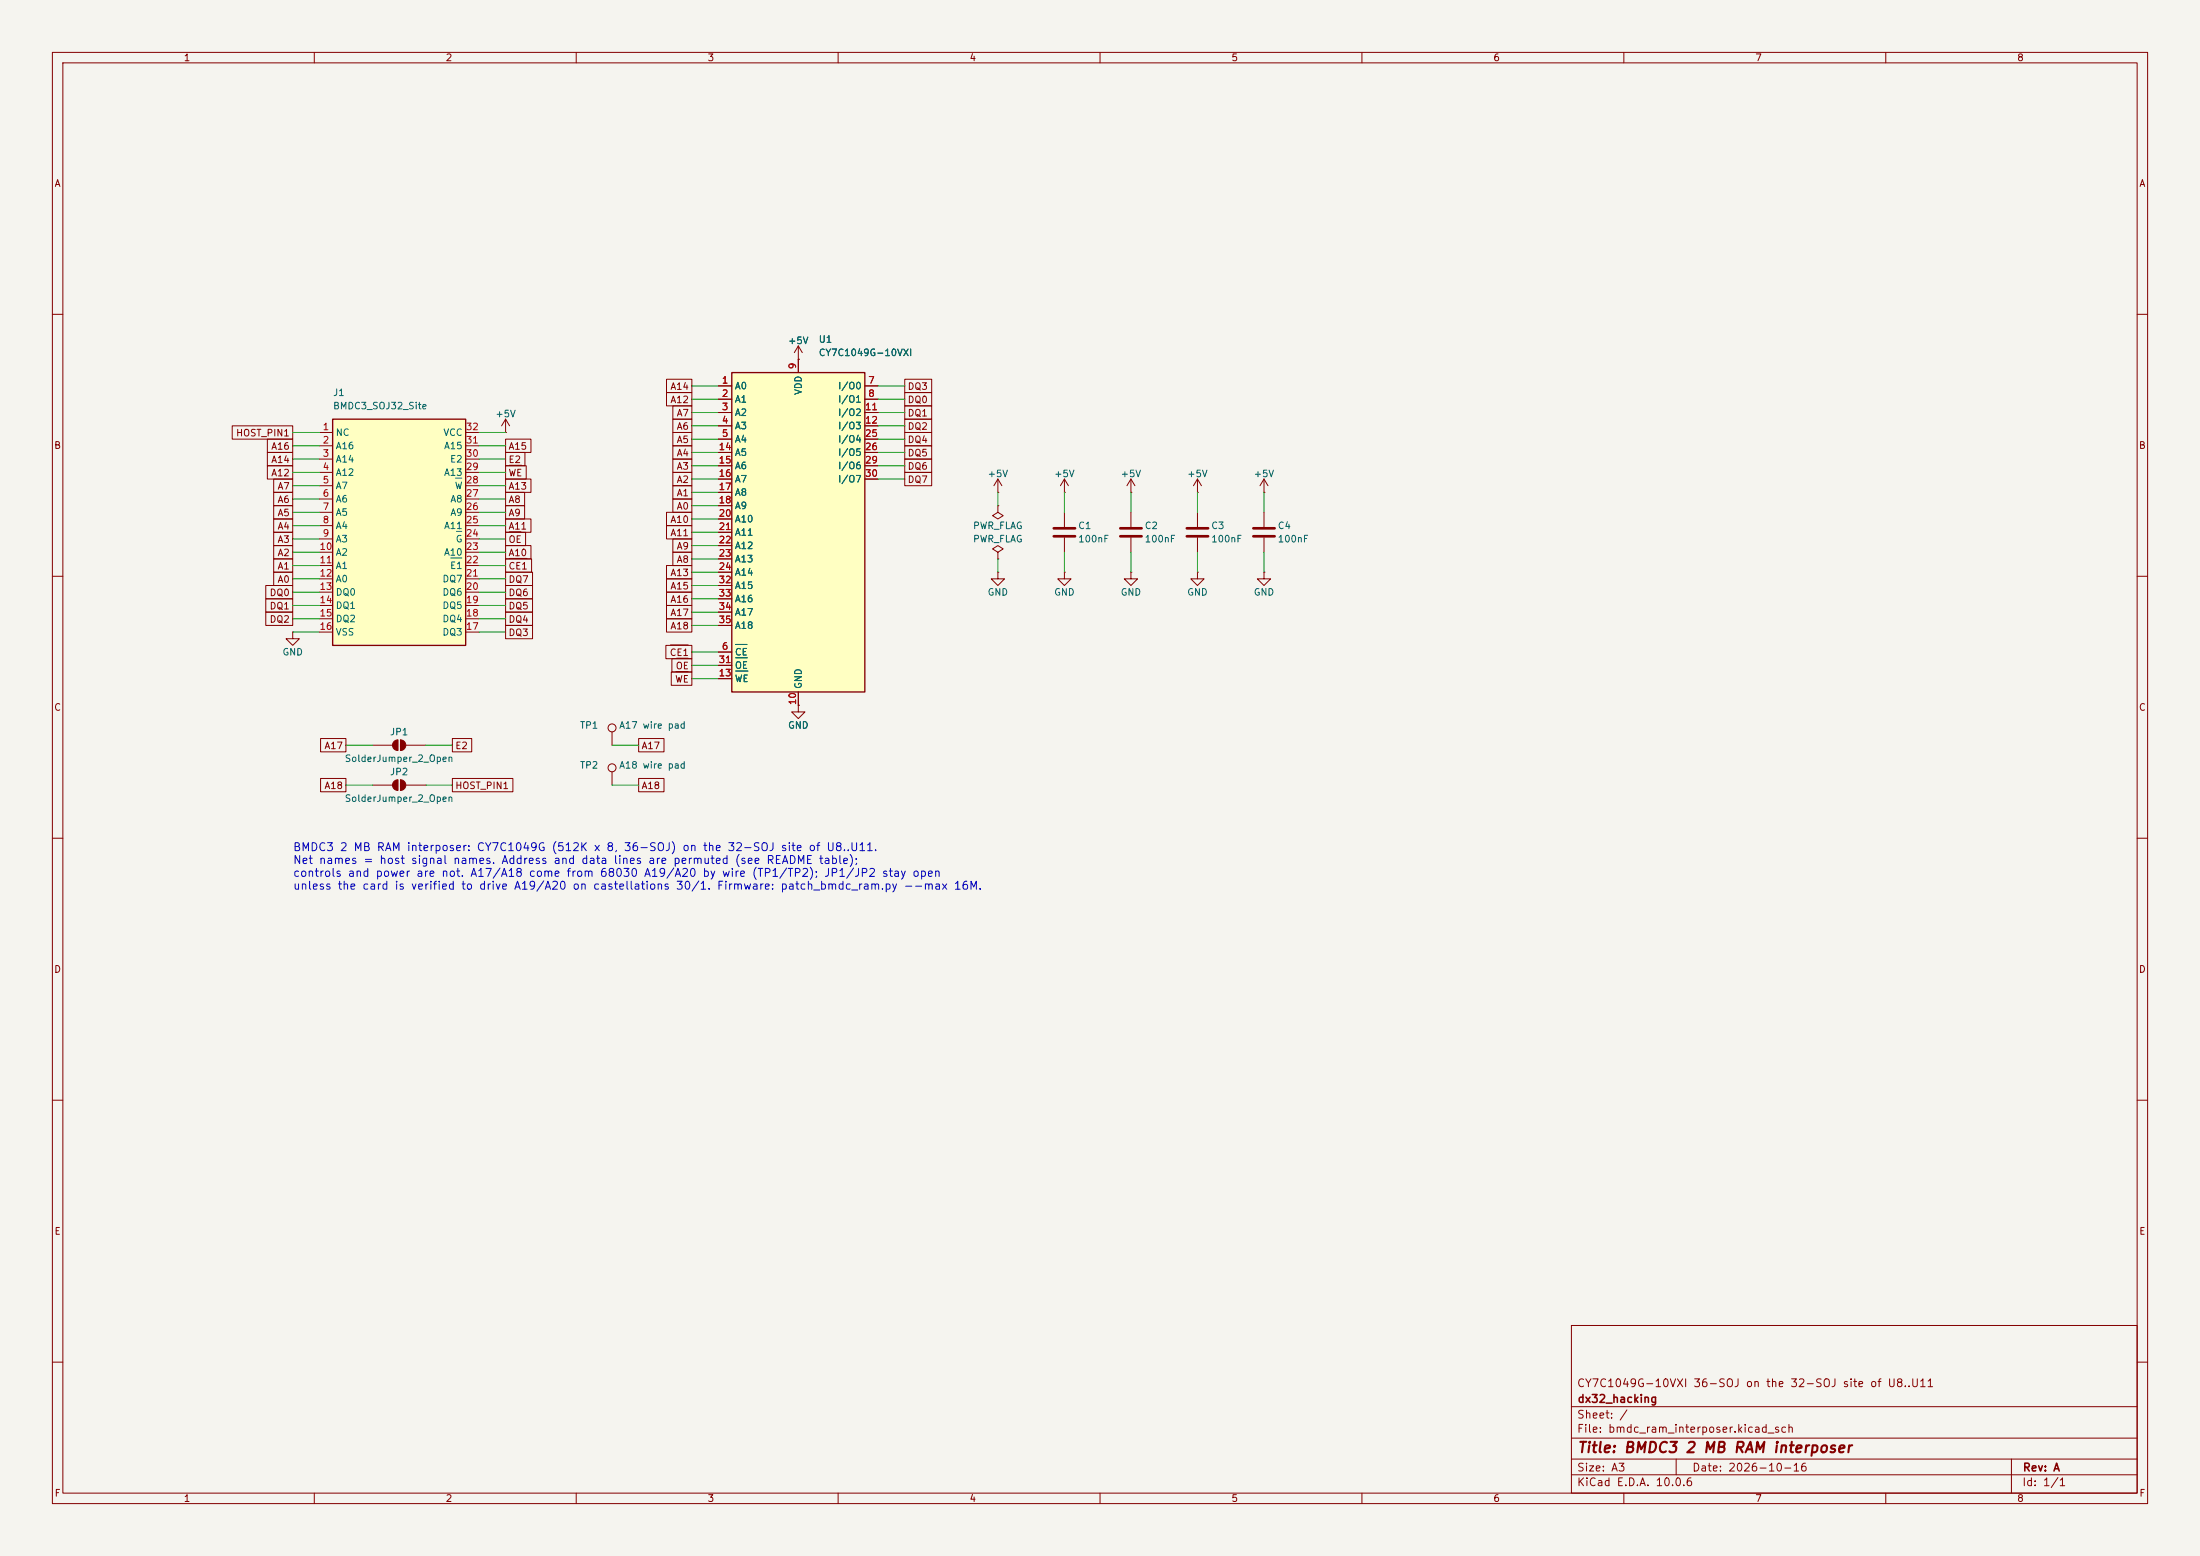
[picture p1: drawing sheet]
<svg xmlns="http://www.w3.org/2000/svg" width="420mm" height="297mm" viewBox="0 0 420 297" stroke-linecap="round" stroke-linejoin="round" font-family="sans-serif">
<path d="M0 0h420v297h-420z" fill="#f5f4ef" stroke="#f5f4ef" stroke-width=".19"/>
<g fill="none" stroke="#840000" stroke-width=".19">
<path d="M10 10h400v277h-400zM12 12h396v273h-396zM60 10v2M110 10v2M160 10v2M210 10v2M260 10v2M310 10v2M360 10v2M10 60h2M408 60h2M190.5 96.5v1.3l1 .6-1 .7-1-.7 1-.6"/>
<path d="M190.5 96.5h.1M190.5 94h.1M190.5 91.4l-.8 1.3M190.5 91.4l.8 1.3M190.5 91.4v2.6M203.2 94h.1M203.2 91.4v2.6M203.2 97.8v2.8M203.2 91.4l-.8 1.3M203.2 91.4l.8 1.3M215.9 94h.1M215.9 91.4l-.8 1.3"/>
<path d="M215.9 91.4l.8 1.3M215.9 91.4v2.6M215.9 97.8v2.8M228.6 94h.1M228.6 91.4l-.8 1.3M228.6 91.4l.8 1.3M228.6 91.4v2.6M241.3 97.8v2.8M10 110h2M190.5 105.4l1-.6-1-.7-1 .7 1 .6v1.3M190.5 106.7h.1M190.5 109.2v1.3h1.3l-1.3 1.3-1.3-1.3h1.3"/>
<path d="M190.5 109.2h.1M203.2 109.2v1.3h1.3l-1.3 1.3-1.3-1.3h1.3M203.2 109.2h.1M203.2 102.6v2.8M215.9 109.2v1.3h1.3l-1.3 1.3-1.3-1.3h1.3M215.9 109.2h.1M215.9 102.6v2.8M241.3 102.6v2.8M408 110h2M116.8 139.7v2.5M152.4 134.6v1.3h1.3l-1.3 1.3-1.3-1.3h1.3M152.4 134.6h.1"/>
<path d="M10 160h2M71.1 149.9h3.8M75.9 148.8v2.1M76.5 148.8v2.1M77.5 149.9h3.8M116.8 147.3v2.6M408 160h2M10 210h2M408 210h2M300 253h108v32h-108zM10 260h2M300 278.5h108"/>
<path d="M300 274.5h108M300 268.5h108M320 278.5v3M384 278.5v6.5M408 260h2M60 285v2M110 285v2M160 285v2M210 285v2M260 285v2M300 281.5h108M310 285v2"/>
<path d="M360 285v2"/>
<circle cx="116.8" cy="138.9" r=".76"/>
<circle cx="116.8" cy="146.6" r=".76"/>
</g>
<path d="M201.2 100.8h4M201.2 102.4h4M213.9 100.8h4M213.9 102.4h4M239.3 100.8h4M239.3 102.4h4" fill="none" stroke="#840000" stroke-width=".51"/>
<g fill="#840000" stroke="#840000" stroke-width=".19">
<path d="M75.2 149.1l.7-.3v2.1a1.02 1.02 0 0 1-.9-.7 1.02 1.02 0 0 1 .2-1.1z"/>
<path d="M76.5 148.8a1.02 1.02 0 0 1 1 1.1 1.02 1.02 0 0 1-1 1z"/>
</g>
<path d="M63.5 80h25.4v43.2h-25.4z" fill="#ffffc2"/>
<path d="M63.5 80h25.4v43.2h-25.4z" fill="none" stroke="#840000" stroke-width=".25"/>
<g fill="none" stroke="#840000" stroke-width=".19">
<path d="M61 82.6h2.5M61 85.1h2.5M61 87.6h2.5M61 90.2h2.5M61 92.7h2.5M61 95.3h2.5M61 97.8h2.5M88.9 82.6h2.5M88.9 85.1h2.5M88.9 87.6h2.5M88.9 90.2h2.5M88.9 92.7h2.5"/>
<path d="M88.9 95.3h2.5M88.9 97.8h2.5M96.5 82.6h.1M96.5 80l-.7 1.3M96.5 80l.8 1.3M96.5 80v2.6M241.3 94h.1M241.3 91.4l-.8 1.3M241.3 91.4l.8 1.3M241.3 91.4v2.6M61 100.3h2.5M61 102.9h2.5"/>
<path d="M61 105.4h2.5M61 108h2.5M61 110.5h2.5M61 113h2.5M61 115.6h2.5M61 118.1h2.5M88.9 100.3h2.5M88.9 102.9h2.5M88.9 105.4h2.5M88.9 108h2.5M88.9 110.5h2.5M88.9 113h2.5"/>
<path d="M88.9 115.6h2.5M88.9 118.1h2.5M55.9 120.7v1.2h1.2l-1.2 1.3-1.3-1.3h1.3M55.9 120.7h.1M61 120.7h2.5M88.9 120.7h2.5M71.1 142.2h3.8M75.9 141.2v2.1M76.5 141.2v2.1M77.5 142.2h3.8"/>
</g>
<path d="M87 91.3h1.2M86.1 106.5h2.1M87.1 101.4h1.1" fill="none" stroke="#006464" stroke-width=".19"/>
<g fill="#840000" stroke="#840000" stroke-width=".19">
<path d="M75.2 141.5l.7-.3v2.1a1.02 1.02 0 0 1-.9-.7 1.02 1.02 0 0 1 .2-1.1z"/>
<path d="M76.5 141.2a1.02 1.02 0 0 1 1 1 1.02 1.02 0 0 1-1 1.1z"/>
</g>
<path d="M139.7 71.1h25.4v61h-25.4z" fill="#ffffc2"/>
<path d="M139.7 71.1h25.4v61h-25.4z" fill="none" stroke="#840000" stroke-width=".25"/>
<g fill="none" stroke="#840000" stroke-width=".19">
<path d="M127.2 74.9h4.9v2.6h-4.9zM127.2 72.4h4.9v2.5h-4.9zM128.4 77.5h3.7v2.5h-3.7zM137.2 73.7h2.5M137.2 76.2h2.5M137.2 78.7h2.5M152.4 68.6h.1M152.4 66v5.1M152.4 66l-.8 1.3M152.4 66l.8 1.3M165.1 73.7h2.5M165.1 76.2h2.5"/>
<path d="M165.1 78.7h2.5M172.7 77.5h5.2v2.5h-5.2zM172.7 72.4h5.2v2.5h-5.2zM172.7 74.9h5.2v2.6h-5.2zM44.3 81.3h11.6v2.5h-11.6zM51 86.4h4.9v2.5h-4.9zM51 88.9h4.9v2.5h-4.9zM51 83.8h4.9v2.6h-4.9zM52.2 99.1h3.7v2.5h-3.7zM52.2 96.5h3.7v2.6h-3.7zM52.2 94h3.7v2.5h-3.7zM52.2 91.4h3.7v2.6h-3.7z"/>
<path d="M96.5 86.4h3.7v2.5h-3.7zM96.5 83.8h4.9v2.6h-4.9zM96.5 91.4h4.9v2.6h-4.9zM96.5 94h3.7v2.5h-3.7zM96.5 96.5h3.7v2.6h-3.7zM96.5 99.1h4.9v2.5h-4.9zM96.5 88.9h4v2.5h-4zM97.2 88.8h2.4M127.2 97.8h4.9v2.5h-4.9zM128.4 92.7h3.7v2.6h-3.7zM128.4 90.2h3.7v2.5h-3.7zM128.4 95.2h3.7v2.6h-3.7z"/>
<path d="M128.4 80h3.7v2.6h-3.7zM128.4 82.5h3.7v2.6h-3.7zM128.4 85.1h3.7v2.5h-3.7zM128.4 87.6h3.7v2.6h-3.7zM137.2 81.3h2.5M137.2 83.8h2.5M137.2 86.4h2.5M137.2 88.9h2.5M137.2 91.4h2.5M137.2 94h2.5M137.2 96.5h2.5M137.2 99.1h2.5"/>
<path d="M165.1 81.3h2.5M165.1 83.8h2.5M165.1 86.4h2.5M165.1 88.9h2.5M165.1 91.4h2.5M172.7 87.6h5.2v2.6h-5.2zM172.7 90.2h5.2v2.5h-5.2zM172.7 80h5.2v2.6h-5.2zM172.7 82.5h5.2v2.6h-5.2zM172.7 85.1h5.2v2.5h-5.2zM228.6 97.8v2.8M50.7 116.8h5.2v2.6h-5.2z"/>
<path d="M50.7 114.3h5.2v2.5h-5.2zM50.7 111.8h5.2v2.5h-5.2zM52.2 104.1h3.7v2.6h-3.7zM52.2 109.2h3.7v2.6h-3.7zM52.2 106.7h3.7v2.5h-3.7zM52.2 101.6h3.7v2.5h-3.7zM96.5 116.8h5.2v2.6h-5.2zM96.5 104.1h4.9v2.6h-4.9zM96.5 106.7h5v2.5h-5zM96.5 109.2h5.2v2.6h-5.2zM96.5 111.8h5.2v2.5h-5.2zM96.5 114.3h5.2v2.5h-5.2z"/>
<path d="M96.5 119.4h5.2v2.5h-5.2zM96.5 101.6h3.8v2.5h-3.8zM97.2 106.6h3.4M97.2 101.5h2.2M127.2 100.3h4.9v2.6h-4.9zM127.2 107.9h4.9v2.6h-4.9zM127.2 110.5h4.9v2.5h-4.9zM127.2 113h4.9v2.6h-4.9zM127.2 115.6h4.9v2.5h-4.9zM127.2 118.1h4.9v2.6h-4.9zM128.4 105.4h3.7v2.6h-3.7zM128.4 102.9h3.7v2.5h-3.7z"/>
<path d="M137.2 101.6h2.5M137.2 104.1h2.5M137.2 106.7h2.5M137.2 109.2h2.5M137.2 111.8h2.5M137.2 114.3h2.5M137.2 116.8h2.5M137.2 119.4h2.5M228.6 109.2v1.3h1.3l-1.3 1.3-1.3-1.3h1.3M228.6 109.2h.1M228.6 102.6v2.8M241.3 109.2v1.3h1.3l-1.3 1.3-1.3-1.3h1.3"/>
<path d="M241.3 109.2h.1M127.1 123.2h5v2.5h-5zM128 123.1h3.4M128.1 128.3h4v2.5h-4zM128.3 125.7h3.8v2.6h-3.8zM129 128.2h2.4M129.2 125.6h2.2M137.2 124.5h2.5M137.2 129.5h2.5M137.2 127h2.5M152.4 134.6h.1M152.4 132.1v2.5"/>
<path d="M61.2 148.6h4.8v2.5h-4.8zM61.2 141h4.8v2.5h-4.8zM86.4 141h3.7v2.5h-3.7zM86.4 148.6h11.5v2.5h-11.5zM121.9 141h4.9v2.5h-4.9zM121.9 148.6h4.9v2.5h-4.9z"/>
</g>
<path d="M140.4 123h2.2M140.4 128.1h2.4M140.4 125.6h2.3" fill="none" stroke="#006464" stroke-width=".19"/>
<path d="M226.6 100.8h4M226.6 102.4h4" fill="none" stroke="#840000" stroke-width=".51"/>
<g fill="none" stroke="#009600" stroke-width=".19">
<path d="M132.1 78.7h5.1M132.1 76.2h5.1M132.1 73.7h5.1M167.6 78.7h5.1M167.6 76.2h5.1M167.6 73.7h5.1M55.9 95.3h5.1M55.9 97.8h5.1M55.9 85.1h5.1M55.9 92.7h5.1M55.9 82.6h5.1M55.9 90.2h5.1"/>
<path d="M55.9 87.6h5.1M91.4 95.3h5.1M91.4 97.8h5.1M91.4 85.1h5.1M91.4 92.7h5.1M91.4 82.6h5.1M91.4 90.2h5.1M91.4 87.6h5.1M132.1 91.4h5.1M132.1 99.1h5.1M132.1 96.5h5.1M132.1 94h5.1"/>
<path d="M132.1 88.9h5.1M132.1 86.4h5.1M132.1 83.8h5.1M132.1 81.3h5.1M167.6 91.4h5.1M167.6 88.9h5.1M167.6 86.4h5.1M167.6 83.8h5.1M167.6 81.3h5.1M190.5 94v2.5M203.2 94v3.8M215.9 94v3.8"/>
<path d="M228.6 94v3.8M241.3 94v3.8M55.9 113h5.1M55.9 102.9h5.1M55.9 105.4h5.1M55.9 100.3h5.1M55.9 110.5h5.1M55.9 118.1h5.1M55.9 115.6h5.1M55.9 108h5.1M91.4 113h5.1M91.4 102.9h5.1"/>
<path d="M91.4 105.4h5.1M91.4 100.3h5.1M91.4 110.5h5.1M91.4 118.1h5.1M91.4 115.6h5.1M91.4 108h5.1M132.1 109.2h5.1M132.1 106.7h5.1M132.1 104.1h5.1M132.1 101.6h5.1M132.1 111.8h5.1M132.1 119.4h5.1"/>
<path d="M132.1 116.8h5.1M132.1 114.3h5.1M190.5 106.7v2.5M203.2 105.4v3.8M215.9 105.4v3.8M228.6 105.4v3.8M241.3 105.4v3.8M55.9 120.7h5.1M91.4 120.7h5.1M132.1 127h5.1M132.1 129.5h5.1M132.1 124.5h5.1"/>
<path d="M66 149.9h5.1M66 142.2h5.1M81.3 149.9h5.1M81.3 142.2h5.1M116.8 149.9h5.1M116.8 142.2h5.1"/>
</g>
<text font-size="2" fill="#840000" x="301" y="277.8">Title: BMDC3 2 MB RAM interposer</text>
<g font-size="1.5" fill="#0000c2">
<text x="55.8" y="162.8">BMDC3 2 MB RAM interposer: CY7C1049G (512K x 8, 36-SOJ) on the 32-SOJ site of U8..U11.</text>
<text x="55.8" y="165.3">Net names = host signal names. Address and data lines are permuted (see README table);</text>
<text x="55.8" y="167.7">controls and power are not. A17/A18 come from 68030 A19/A20 by wire (TP1/TP2); JP1/JP2 stay open</text>
<text x="55.8" y="170.2">unless the card is verified to drive A19/A20 on castellations 30/1. Firmware: patch_bmdc_ram.py --max 16M.</text>
</g>
<g font-size="1.5" fill="#840000">
<text x="300.9" y="265.1">CY7C1049G-10VXI 36-SOJ on the 32-SOJ site of U8..U11</text>
<text x="301" y="268.1">dx32_hacking</text>
<text x="300.9" y="273.8">File: bmdc_ram_interposer.kicad_sch</text>
<text x="300.9" y="271.1">Sheet: /</text>
<text x="300.9" y="281.2">Size: A3</text>
<text x="322.9" y="281.2">Date: 2026-10-16</text>
<text x="386" y="281.2">Rev: A</text>
<text x="300.9" y="284">KiCad E.D.A. 10.0.6</text>
<text x="385.9" y="284">Id: 1/1</text>
</g>
<g font-size="1.3" fill="#840000">
<text x="35" y="12">1</text>
<text x="85" y="12">2</text>
<text x="135" y="12">3</text>
<text x="185" y="12">4</text>
<text x="235" y="12">5</text>
<text x="285" y="12">6</text>
<text x="335" y="12">7</text>
<text x="385" y="12">8</text>
<text x="10.3" y="36">A</text>
<text x="408.3" y="36">A</text>
<text x="127.9" y="77.3">A12</text>
<text x="127.9" y="74.7">A14</text>
<text x="173.2" y="74.7">DQ3</text>
<text x="173.2" y="77.3">DQ0</text>
<text x="45" y="83.6">HOST_PIN1</text>
<text x="129.1" y="82.3">A6</text>
<text x="129.1" y="79.8">A7</text>
<text x="173.2" y="79.8">DQ1</text>
<text x="173.2" y="82.3">DQ2</text>
<text x="10.2" y="86">B</text>
<text x="51.7" y="88.7">A14</text>
<text x="51.7" y="86.1">A16</text>
<text x="97" y="88.7">E2</text>
<text x="97" y="86.1">A15</text>
<text x="129.1" y="84.9">A5</text>
<text x="129.1" y="87.4">A4</text>
<text x="129.1" y="90">A3</text>
<text x="173.2" y="90">DQ6</text>
<text x="173.2" y="84.9">DQ4</text>
<text x="173.2" y="87.4">DQ5</text>
<text x="408.2" y="86">B</text>
<text x="51.7" y="91.2">A12</text>
<text x="52.9" y="93.8">A7</text>
<text x="97" y="93.8">A13</text>
<text x="97" y="91.2">WE</text>
<text x="129.1" y="95">A1</text>
<text x="129.1" y="92.5">A2</text>
<text x="173.2" y="92.5">DQ7</text>
<text x="52.9" y="101.4">A4</text>
<text x="52.9" y="98.8">A5</text>
<text x="52.9" y="96.3">A6</text>
<text x="97" y="96.3">A8</text>
<text x="97" y="98.8">A9</text>
<text x="97" y="101.4">A11</text>
<text x="127.9" y="100.1">A10</text>
<text x="129.1" y="97.6">A0</text>
<text x="52.9" y="106.5">A2</text>
<text x="52.9" y="103.9">A3</text>
<text x="97" y="106.5">A10</text>
<text x="97" y="103.9">OE</text>
<text x="127.9" y="102.7">A11</text>
<text x="129.1" y="107.7">A8</text>
<text x="129.1" y="105.2">A9</text>
<text x="52.9" y="111.5">A0</text>
<text x="52.9" y="109">A1</text>
<text x="97" y="109">CE1</text>
<text x="97" y="111.5">DQ7</text>
<text x="127.9" y="110.3">A13</text>
<text x="127.9" y="112.8">A15</text>
<text x="51.4" y="119.2">DQ2</text>
<text x="51.4" y="116.6">DQ1</text>
<text x="51.4" y="114.1">DQ0</text>
<text x="97" y="119.2">DQ4</text>
<text x="97" y="114.1">DQ6</text>
<text x="97" y="116.6">DQ5</text>
<text x="127.9" y="115.4">A16</text>
<text x="127.9" y="117.9">A17</text>
<text x="97" y="121.7">DQ3</text>
<text x="127.7" y="125.5">CE1</text>
<text x="127.9" y="120.4">A18</text>
<text x="128.8" y="130.6">WE</text>
<text x="128.9" y="128.1">OE</text>
<text x="10.2" y="136">C</text>
<text x="408.2" y="136">C</text>
<text x="61.8" y="143.3">A17</text>
<text x="86.8" y="143.3">E2</text>
<text x="122.4" y="143.3">A17</text>
<text x="61.8" y="150.9">A18</text>
<text x="86.8" y="150.9">HOST_PIN1</text>
<text x="122.4" y="150.9">A18</text>
<text x="10.2" y="186">D</text>
<text x="408.2" y="186">D</text>
<text x="10.3" y="236">E</text>
<text x="408.3" y="236">E</text>
<text x="10.3" y="286">F</text>
<text x="35" y="287">1</text>
<text x="85" y="287">2</text>
<text x="135" y="287">3</text>
<text x="185" y="287">4</text>
<text x="235" y="287">5</text>
<text x="285" y="287">6</text>
<text x="335" y="287">7</text>
<text x="385" y="287">8</text>
<text x="408.3" y="286">F</text>
</g>
<g font-size="1.3" fill="#006464">
<text x="150.3" y="66">+5V</text>
<text x="156.2" y="65.7">U1</text>
<text x="156.2" y="68.3">CY7C1049G-10VXI</text>
<text x="63.5" y="75.9">J1</text>
<text x="140.2" y="74.6">A0</text>
<text x="140.2" y="77.2">A1</text>
<text x="153.4" y="75.5" transform="rotate(-90 153.4 75.5)">VDD</text>
<text x="159.9" y="74.6">I/O0</text>
<text x="159.9" y="77.2">I/O1</text>
<text x="63.5" y="78.4">BMDC3_SOJ32_Site</text>
<text x="64" y="83.5">NC</text>
<text x="84.5" y="83.5">VCC</text>
<text x="94.5" y="80">+5V</text>
<text x="140.2" y="79.7">A2</text>
<text x="140.2" y="82.2">A3</text>
<text x="159.9" y="79.7">I/O2</text>
<text x="159.9" y="82.2">I/O3</text>
<text x="64" y="86.1">A16</text>
<text x="64" y="88.6">A14</text>
<text x="84.7" y="86.1">A15</text>
<text x="85.8" y="88.6">E2</text>
<text x="140.2" y="84.8">A4</text>
<text x="140.2" y="87.3">A5</text>
<text x="140.2" y="89.9">A6</text>
<text x="159.9" y="84.8">I/O4</text>
<text x="159.9" y="87.3">I/O5</text>
<text x="159.9" y="89.9">I/O6</text>
<text x="64" y="91.1">A12</text>
<text x="64" y="93.7">A7</text>
<text x="84.7" y="91.1">A13</text>
<text x="86.7" y="93.7">W</text>
<text x="140.2" y="92.4">A7</text>
<text x="140.2" y="94.9">A8</text>
<text x="159.9" y="92.4">I/O7</text>
<text x="188.4" y="91.4">+5V</text>
<text x="201.1" y="91.4">+5V</text>
<text x="213.8" y="91.4">+5V</text>
<text x="226.5" y="91.4">+5V</text>
<text x="239.2" y="91.4">+5V</text>
<text x="64" y="96.2">A6</text>
<text x="64" y="98.8">A5</text>
<text x="64" y="101.3">A4</text>
<text x="84.7" y="101.3">A11</text>
<text x="85.9" y="98.8">A9</text>
<text x="85.9" y="96.2">A8</text>
<text x="140.2" y="97.5">A9</text>
<text x="140.2" y="100">A10</text>
<text x="185.7" y="101.3">PWR_FLAG</text>
<text x="205.7" y="101.3">C1</text>
<text x="218.4" y="101.3">C2</text>
<text x="231.1" y="101.3">C3</text>
<text x="243.8" y="101.3">C4</text>
<text x="64" y="103.8">A3</text>
<text x="64" y="106.4">A2</text>
<text x="84.7" y="106.4">A10</text>
<text x="86.9" y="103.8">G</text>
<text x="140.2" y="102.6">A11</text>
<text x="140.2" y="105.1">A12</text>
<text x="140.2" y="107.6">A13</text>
<text x="185.7" y="103.8">PWR_FLAG</text>
<text x="205.7" y="103.8">100nF</text>
<text x="218.4" y="103.8">100nF</text>
<text x="231.1" y="103.8">100nF</text>
<text x="243.8" y="103.8">100nF</text>
<text x="64" y="108.9">A1</text>
<text x="64" y="111.5">A0</text>
<text x="64" y="114">DQ0</text>
<text x="84.4" y="114">DQ6</text>
<text x="84.4" y="111.5">DQ7</text>
<text x="85.8" y="108.9">E1</text>
<text x="140.2" y="110.2">A14</text>
<text x="140.2" y="112.7">A15</text>
<text x="188.4" y="114">GND</text>
<text x="201.1" y="114">GND</text>
<text x="213.8" y="114">GND</text>
<text x="226.5" y="114">GND</text>
<text x="239.2" y="114">GND</text>
<text x="64" y="116.5">DQ1</text>
<text x="64" y="119.1">DQ2</text>
<text x="84.4" y="119.1">DQ4</text>
<text x="84.4" y="116.5">DQ5</text>
<text x="140.2" y="115.3">A16</text>
<text x="140.2" y="117.8">A17</text>
<text x="53.8" y="125.4">GND</text>
<text x="64" y="121.6">VSS</text>
<text x="84.4" y="121.6">DQ3</text>
<text x="140.2" y="125.4">CE</text>
<text x="140.2" y="120.3">A18</text>
<text x="140.2" y="130.5">WE</text>
<text x="140.2" y="128">OE</text>
<text x="153.4" y="131.6" transform="rotate(-90 153.4 131.6)">GND</text>
<text x="74.3" y="140.7">JP1</text>
<text x="110.6" y="139.4">TP1</text>
<text x="118.1" y="139.4">A17 wire pad</text>
<text x="150.3" y="139.4">GND</text>
<text x="65.7" y="145.7">SolderJumper_2_Open</text>
<text x="74.3" y="148.3">JP2</text>
<text x="110.6" y="147">TP2</text>
<text x="118.1" y="147">A18 wire pad</text>
<text x="65.7" y="153.4">SolderJumper_2_Open</text>
</g>
<g font-size="1.3" fill="#a90000">
<text x="152.3" y="70.6" transform="rotate(-90 152.3 70.6)">9</text>
<text x="137.7" y="73.5">1</text>
<text x="137.7" y="76.1">2</text>
<text x="165.6" y="73.5">7</text>
<text x="165.6" y="76.1">8</text>
<text x="61.5" y="82.4">1</text>
<text x="88.8" y="82.4">32</text>
<text x="137.7" y="78.6">3</text>
<text x="137.7" y="81.1">4</text>
<text x="137.7" y="83.7">5</text>
<text x="165" y="78.6">11</text>
<text x="165" y="81.1">12</text>
<text x="165" y="83.7">25</text>
<text x="61.5" y="85">2</text>
<text x="61.5" y="87.5">3</text>
<text x="88.8" y="87.5">30</text>
<text x="88.8" y="85">31</text>
<text x="137.1" y="86.2">14</text>
<text x="137.1" y="88.8">15</text>
<text x="165" y="86.2">26</text>
<text x="165" y="88.8">29</text>
<text x="61.5" y="90">4</text>
<text x="61.5" y="92.6">5</text>
<text x="61.5" y="95.1">6</text>
<text x="88.8" y="95.1">27</text>
<text x="88.8" y="92.6">28</text>
<text x="88.8" y="90">29</text>
<text x="137.1" y="91.3">16</text>
<text x="137.1" y="93.8">17</text>
<text x="165" y="91.3">30</text>
<text x="61.5" y="97.7">7</text>
<text x="61.5" y="100.2">8</text>
<text x="88.8" y="100.2">25</text>
<text x="88.8" y="97.7">26</text>
<text x="137.1" y="96.4">18</text>
<text x="137.1" y="98.9">20</text>
<text x="137.1" y="101.5">21</text>
<text x="60.9" y="105.3">10</text>
<text x="60.9" y="107.8">11</text>
<text x="61.5" y="102.7">9</text>
<text x="88.8" y="107.8">22</text>
<text x="88.8" y="105.3">23</text>
<text x="88.8" y="102.7">24</text>
<text x="137.1" y="104">22</text>
<text x="137.1" y="106.5">23</text>
<text x="60.9" y="110.4">12</text>
<text x="60.9" y="112.9">13</text>
<text x="88.8" y="112.9">20</text>
<text x="88.8" y="110.4">21</text>
<text x="137.1" y="109.1">24</text>
<text x="137.1" y="111.6">32</text>
<text x="60.9" y="115.4">14</text>
<text x="60.9" y="118">15</text>
<text x="88.8" y="118">18</text>
<text x="88.8" y="115.4">19</text>
<text x="137.1" y="114.2">33</text>
<text x="137.1" y="116.7">34</text>
<text x="137.1" y="119.2">35</text>
<text x="60.9" y="120.5">16</text>
<text x="88.8" y="120.5">17</text>
<text x="137.7" y="124.3">6</text>
<text x="137.1" y="129.4">13</text>
<text x="137.1" y="126.9">31</text>
<text x="152.3" y="134.7" transform="rotate(-90 152.3 134.7)">10</text>
</g>
</svg>
